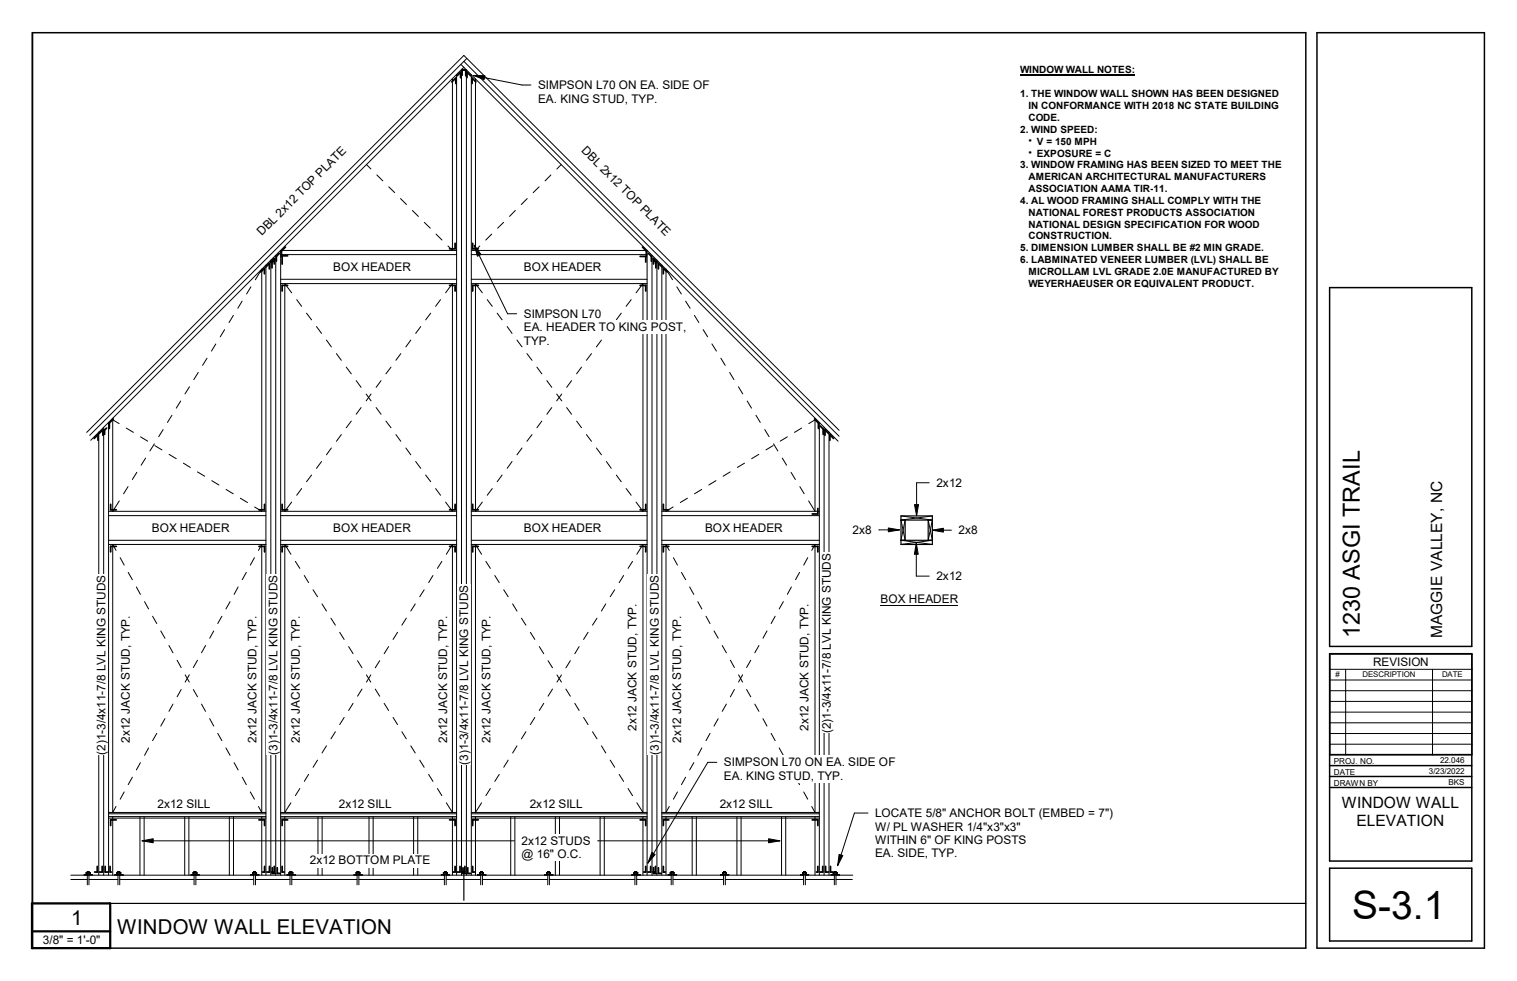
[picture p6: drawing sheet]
<svg xmlns="http://www.w3.org/2000/svg" width="432mm" height="279mm" viewBox="0 0 432 279" stroke-linecap="round" stroke-linejoin="round" font-family="sans-serif">
<g fill="none" stroke="#000" stroke-width=".28">
<path d="M131.2 18.3l107.3 107.3M131.4 19.9v229.4M132 19.1l-106.2 106.3M132 17.5l106.8 106.7M132.8 19.9v229.4M132.9 16.6l-107.4 107.4M128.8 22.4v48.9l-1.3-1.2M130 21.3v228M134.2 21.3v228M135.3 22.4v48.9l1.3-1.2M104.3 46.9l1.3 1.2M107.3 49.8l1.7 1.7"/>
<path d="M110.7 53.2l1.7 1.7M114 56.6l1.7 1.7M117.4 59.9l1.7 1.7M146.7 59.9l-1.7 1.7M150.1 56.6l-1.7 1.7M153.5 53.2l-1.7 1.7M156.8 49.8l-1.6 1.7M159.8 46.9l-1.3 1.2M72.7 79.7l1.8-3v68.9l-2-1.2M75.7 75.5v173.8M77.1 74.1v175.2M78.5 72.7v176.6"/>
<path d="M79.9 79.5h50.1M79.9 72.5h50.1M120.8 63.3l1.7 1.7M124.1 66.7l1.7 1.7M130 71.3h-50.1v178M134.2 71.3h50v178M134.2 79.5h50M134.2 72.5h50M140 66.7l-1.7 1.7M143.3 63.3l-1.7 1.7M185.6 72.7v176.6M187 74.1v175.2"/>
<path d="M188.4 75.5v173.8M191.4 79.7l-1.8-3v68.9l2-1.2M61.4 98l-1.2 2M63.9 93.9l-1.2 2M66.4 89.8l-1.2 2.1M68.9 85.8l-1.2 2M71.4 81.7l-1.2 2M79.9 80.8h50.1M83 83.4l-1.9-2.6v64.8l1.9-2.6M84.5 85.3l1.4 1.9M87.2 89.2l1.5 1.9M90.1 93l1.4 2"/>
<path d="M92.9 96.9l1.4 1.9M116.9 96.9l-1.4 1.9M119.8 93l-1.5 2M122.6 89.2l-1.4 1.9M125.4 85.3l-1.4 1.9M126.8 83.4l2-2.6v64.8l-2-2.6M134.2 80.8h50M137.3 83.4l-2-2.6v64.8l2-2.6M138.7 85.3l1.4 1.9M141.5 89.2l1.4 1.9M144.4 93l1.4 2M147.2 96.9l1.4 1.9"/>
<path d="M171.2 96.9l-1.4 1.9M174 93l-1.4 2M176.8 89.2l-1.4 1.9M179.7 85.3l-1.5 1.9M181.1 83.4l1.9-2.6v64.8l-1.9-2.6M192.7 81.7l1.2 2M195.2 85.8l1.2 2M197.7 89.8l1.2 2.1M200.2 93.9l1.2 2M202.6 98l1.3 2M31.9 119.4l2 1.2M32.1 119.1v26.5l1.9-2.9"/>
<path d="M48.9 118.3l-1.2 2M51.4 114.2l-1.2 2M53.9 110.2l-1.2 2M56.4 106.1l-1.2 2M58.9 102l-1.2 2.1M95.8 100.7l1.4 1.9M98.6 104.6l1.4 1.9M100 119.9l-1.4 1.9M101.4 108.4l1.4 1.9M102.8 116.1l-1.4 1.9M104.2 112.2l1.4 2M105.6 112.2l-1.4 2"/>
<path d="M107.1 116.1l1.4 1.9M108.5 108.4l-1.4 1.9M109.9 119.9l1.4 1.9M111.3 104.6l-1.4 1.9M114.1 100.7l-1.4 1.9M150 100.7l1.4 1.9M152.8 104.6l1.4 1.9M154.2 119.9l-1.4 1.9M155.7 108.4l1.4 1.9M157.1 116.1l-1.4 1.9M158.5 112.2l1.4 2M159.9 112.2l-1.4 2"/>
<path d="M161.3 116.1l1.4 1.9M162.7 108.4l-1.4 1.9M164.1 119.9l1.4 1.9M165.5 104.6l-1.4 1.9M168.4 100.7l-1.5 1.9M205.2 102l1.2 2.1M207.7 106.1l1.2 2M210.2 110.2l1.2 2M212.7 114.2l1.2 2M215.2 118.3l1.2 2M232 119.1v26.5l-1.8-2.9M232.2 119.4l-2 1.2"/>
<path d="M28.1 123.1v126.2M29.5 121.7v127.6M30.9 120.3v129M35.9 121.9l2.1 1.2M36.4 138.6l-1.2 2M38.9 134.5l-1.2 2.1M40 124.4l2 1.2M41.4 130.5l-1.2 2M43.9 126.4l-1.2 2M44.1 126.9l2 1.2M46.4 122.3l-1.2 2.1M48.1 129.4l2.1 1.2"/>
<path d="M52.2 131.9l2 1.2M56.2 134.4l2.1 1.2M60.3 136.9l2 1.2M64.3 139.4l2.1 1.2M85.9 139.1l-1.4 2M88.7 135.3l-1.5 1.9M91.5 131.4l-1.4 2M94.3 127.6l-1.4 1.9M97.2 123.8l-1.4 1.9M112.7 123.8l1.4 1.9M115.5 127.6l1.4 1.9M118.3 131.4l1.5 2"/>
<path d="M121.2 135.3l1.4 1.9M124 139.1l1.4 2M140.1 139.1l-1.4 2M142.9 135.3l-1.4 1.9M145.8 131.4l-1.4 2M148.6 127.6l-1.4 1.9M151.4 123.8l-1.4 1.9M166.9 123.8l1.5 1.9M169.8 127.6l1.4 1.9M172.6 131.4l1.4 2M175.4 135.3l1.4 1.9M178.2 139.1l1.5 2"/>
<path d="M199.7 139.4l-2 1.2M203.8 136.9l-2 1.2M207.9 134.4l-2.1 1.2M211.9 131.9l-2 1.2M216 129.4l-2 1.2M217.7 122.3l1.2 2.1M220 126.9l-2 1.2M220.2 126.4l1.2 2M222.7 130.5l1.2 2M224.1 124.4l-2 1.2M225.2 134.5l1.2 2.1M227.7 138.6l1.2 2"/>
<path d="M228.2 121.9l-2.1 1.2M233.2 120.3v129M234.6 121.7v127.6M236 123.1v126.2M238.8 122.6l-106.8-106.8-107.3 107.3M30.9 145.6h44.8M30.9 155.1h44.8M30.9 153.9h44.8M30.9 146.9h44.8M33 156.8l-.9-1.7v76.3l.9-1.7M34.2 158.8l1.1 2.2M68.4 141.9l2 1.2"/>
<path d="M72.4 158.8l-1.2 2.2M73.6 156.8l.9-1.7v76.3l-.9-1.7M79.9 145.6h50.1M79.9 155.1h50.1M79.9 153.9h50.1M79.9 146.9h50.1M82.8 157.9l-1.7-2.8v76.3l1.7-2.8M84.1 159.9l1.2 2M125.8 159.9l-1.3 2M127 157.9l1.8-2.8v76.3l-1.8-2.8M134.2 145.6h50M134.2 155.1h50"/>
<path d="M134.2 153.9h50M134.2 146.9h50M137.1 157.9l-1.8-2.8v76.3l1.8-2.8M138.3 159.9l1.3 2M180 159.9l-1.2 2M181.3 157.9l1.7-2.8v76.3l-1.7-2.8M188.4 145.6h44.8M188.4 155.1h44.8M188.4 153.9h44.8M188.4 146.9h44.8M190.5 156.8l-.9-1.7v76.3l.9-1.7M191.7 158.8l1.1 2.2"/>
<path d="M195.7 141.9l-2.1 1.2M229.9 158.8l-1.1 2.2M231.1 156.8l.9-1.7v76.3l-.9-1.7M256.5 146.9l8.9 1.2-1.2 5.8M257.6 148.1l-1.1 5.8 8.9 1.2M264.2 148.1l1.2 5.8-8.9 1.2M265.4 146.9l-8.9 1.2 1.1 5.8M36.5 163l1.2 2.1M38.8 167.2l1.2 2.1M41.1 171.4l1.2 2M43.4 175.5l1.2 2.1M45.8 179.7l1.1 2.1"/>
<path d="M60.8 179.7l-1.1 2.1M63.2 175.5l-1.2 2.1M65.5 171.4l-1.2 2M67.8 167.2l-1.2 2.1M70.1 163l-1.1 2.1M86.6 163.9l1.2 2M89.1 168l1.3 2M91.7 172l1.2 2M94.2 176.1l1.3 2M115.7 176.1l-1.3 2M118.2 172l-1.3 2M120.7 168l-1.2 2"/>
<path d="M123.2 163.9l-1.2 2M140.8 163.9l1.3 2M143.4 168l1.3 2M145.9 172l1.3 2M148.4 176.1l1.3 2M169.9 176.1l-1.2 2M172.4 172l-1.2 2M175 168l-1.3 2M177.5 163.9l-1.3 2M194 163l1.2 2.1M196.3 167.2l1.2 2.1M198.6 171.4l1.2 2"/>
<path d="M201 175.5l1.1 2.1M203.2 179.7l1.2 2.1M218.3 179.7l-1.1 2.1M220.6 175.5l-1.1 2.1M223 171.4l-1.2 2M225.3 167.2l-1.2 2.1M227.6 163l-1.2 2.1M48.1 183.9l1.1 2M50.4 188l1.2 2.1M51.6 196.4l-1.2 2.1M52.7 192.2l1.2 2.1M53.9 192.2l-1.2 2.1"/>
<path d="M55 196.4l1.2 2.1M56.2 188l-1.2 2.1M58.5 183.9l-1.1 2M96.7 180.1l1.3 2M99.2 184.1l1.3 2.1M101.8 188.2l1.2 2M103 196.3l-1.2 2M104.3 192.2l1.2 2.1M105.5 192.2l-1.2 2.1M106.8 196.3l1.3 2M108.1 188.2l-1.3 2M110.6 184.1l-1.3 2.1"/>
<path d="M113.2 180.1l-1.3 2M151 180.1l1.2 2M153.5 184.1l1.3 2.1M156 188.2l1.3 2M157.3 196.3l-1.3 2M158.5 192.2l1.3 2.1M159.8 192.2l-1.3 2.1M161.1 196.3l1.2 2M162.3 188.2l-1.2 2M164.8 184.1l-1.2 2.1M167.4 180.1l-1.3 2M205.6 183.9l1.2 2"/>
<path d="M207.9 188l1.1 2.1M209 196.4l-1.1 2.1M210.2 192.2l1.2 2.1M211.4 192.2l-1.2 2.1M212.5 196.4l1.2 2.1M213.7 188l-1.2 2.1M216 183.9l-1.2 2M40 217.2l-1.2 2.1M42.3 213l-1.2 2.1M44.6 208.9l-1.2 2M46.9 204.7l-1.1 2.1M49.2 200.5l-1.1 2.1"/>
<path d="M57.4 200.5l1.1 2.1M59.7 204.7l1.1 2.1M62 208.9l1.2 2M64.3 213l1.2 2.1M66.6 217.2l1.2 2.1M90.4 216.5l-1.3 2M92.9 212.4l-1.2 2.1M95.5 208.4l-1.3 2M98 204.3l-1.3 2.1M100.5 200.3l-1.3 2.1M109.3 200.3l1.3 2.1M111.9 204.3l1.3 2.1"/>
<path d="M114.4 208.4l1.3 2M116.9 212.4l1.3 2.1M119.5 216.5l1.2 2M144.7 216.5l-1.3 2M147.2 212.4l-1.3 2.1M149.7 208.4l-1.3 2M152.2 204.3l-1.2 2.1M154.8 200.3l-1.3 2.1M163.6 200.3l1.2 2.1M166.1 204.3l1.3 2.1M168.7 208.4l1.2 2M171.2 212.4l1.2 2.1"/>
<path d="M173.7 216.5l1.3 2M197.5 217.2l-1.2 2.1M199.8 213l-1.2 2.1M202.1 208.9l-1.1 2M204.4 204.7l-1.2 2.1M206.8 200.5l-1.2 2.1M214.8 200.5l1.2 2.1M217.2 204.7l1.1 2.1M219.5 208.9l1.1 2M221.8 213l1.2 2.1M224.1 217.2l1.2 2.1M30.9 231.4h44.8"/>
<path d="M30.9 232.6h44.8M30.9 233h44.8M30.9 231.8h44.8M32.1 232.6v16.7M35.3 225.6l-1.1 2M37.7 221.4l-1.2 2.1M39.8 232.6v16.7M40.4 239.5l3.2-.6v1.1zM40.4 239.5h106M41 232.6v16.7M52.6 232.6v16.7M53.8 232.6v16.7"/>
<path d="M65.3 232.6v16.7M66.5 232.6v16.7M69 221.4l1.1 2.1M71.2 225.6l1.2 2M74.5 232.6v16.7M79.9 231.4h50.1M79.9 232.6h50.1M79.9 233h50.1M79.9 231.8h50.1M81.1 232.6v16.7M85.3 224.6l-1.2 2M87.8 220.6l-1.2 1.9"/>
<path d="M90.5 232.6v16.7M91.7 232.6v16.7M105 232.6v16.7M106.2 232.6v16.7M117.7 232.6v16.7M118.9 232.6v16.7M122 220.6l1.2 1.9M124.5 224.6l1.3 2M128.8 232.6v16.7M134.2 231.4h50M134.2 232.6h50M134.2 233h50"/>
<path d="M134.2 231.8h50M135.3 232.6v16.7M139.6 224.6l-1.3 2M142.1 220.6l-1.3 1.9M145.4 232.6v16.7M146.6 232.6v16.7M158.1 232.6v16.7M159.3 232.6v16.7M170.2 239.5h51.8M170.8 232.6v16.7M172 232.6v16.7M176.2 220.6l1.3 1.9"/>
<path d="M178.8 224.6l1.2 2M183 232.6v16.7M188.4 231.4h44.8M188.4 232.6h44.8M188.4 233h44.8M188.4 231.8h44.8M189.6 232.6v16.7M192.8 225.6l-1.1 2M195.2 221.4l-1.2 2.1M197 232.6v16.7M198.2 232.6v16.7M209.8 232.6v16.7"/>
<path d="M210.9 232.6v16.7M218.8 238.9l3.2 .6-3.2 .5zM222.5 232.6v16.7M223.6 232.6v16.7M226.4 221.4l1.2 2.1M228.8 225.6l1.1 2M232 232.6v16.7M20.2 249.3h222.5M20.2 250.5h4.6M24 249.3v-.2h2.3v.2M24.5 248.6h1.2M24.5 248.9h1.2"/>
<path d="M24.5 248.6v.3M24.5 248.6h.3M24.5 248.9h.3M24.6 248.5h.1M24.6 249h.1M24.8 248.6v.3M24.8 248.9h.6M24.8 248.6h.6M24.8 248.2l.5 .1M24.8 248.3l.4 .1M24.8 248.5h.6M24.8 249v.1"/>
<path d="M24.8 249.3v2.7M24.8 248.2l.1 .1M24.8 248.4h.4M24.8 248.4h.1M24.8 248.4h.5M24.9 248.3h-.1M24.9 248.4l-.1 .1M24.9 248.4l.5 .1M24.9 248.3h.3M25.1 249.1l-.1 .2M25.2 248.4h.1M25.3 250.5h8.3"/>
<path d="M25.3 249v.1M25.3 249.3v2.7M25.3 248.3h-.1M25.3 248.4l-.1 .1M25.4 248.6v.3M25.4 248.6h.3M25.4 248.9h.3M25.6 249h-.1M25.6 249h.1M25.6 248.5h.1M25.7 248.6v.3M32.7 249.3v-.2h2.4v.2"/>
<path d="M33.3 248.9h.1M33.3 248.5h.1M33.3 248.9l1 .1M33.3 248.5v.4M33.3 248.9l.1 .1M33.4 248.5h.1M33.4 248.5h.9M33.4 248.5h-.1M33.4 249h.1M33.4 248.5l.2 .1M33.6 248.2l.5 .1M33.6 248.3h.5"/>
<path d="M33.6 248.5h.5M33.6 248.6v.3M33.6 249v.1M33.6 249.3v2.7M33.6 248.2l.1 .1M33.6 248.4h.1M33.6 248.9h.5M33.6 248.9l-.2 .1M33.6 248.6h.5M33.6 248.4h.5M33.7 248.3h-.1M33.7 248.3l-.1 .1"/>
<path d="M33.7 248.4l-.1 .1M33.7 248.4l.4 .1M33.7 248.3l.3 .1M34 249.1l-.2 .2M34 248.4h.1M34.1 250.5h21.1M34.1 249v.1M34.1 249.3v2.7M34.1 248.4l-.1 .1M34.1 248.3l-.1 .1M34.1 248.6v.3M34.1 248.9h.3"/>
<path d="M34.2 248.5h.1M34.2 248.5l.2 .1M34.2 248.5l-.1 .1M34.3 249h.1M34.3 248.5h.1M34.4 248.9h.1M34.4 248.9l-.1 .1M34.4 248.5v.4M35.1 249.2l-.1 .1M54.4 249.3v-.2h2.3v.2M54.9 248.9h.1M54.9 248.5v.4"/>
<path d="M54.9 248.9l.1 .1M54.9 248.9h.3M54.9 248.6h.3M55 249h.1M55.2 248.6v.3M55.2 248.9h.6M55.2 248.6h.6M55.2 248.2l.6 .1M55.2 248.3l.5 .1M55.2 249v.1M55.2 249.3v2.7M55.2 248.2l.1 .1"/>
<path d="M55.2 248.4h.1M55.2 248.4h.6M55.3 248.4l.5 .1M55.3 248.3l-.1 .1M55.3 248.5h-.1M55.3 248.5h.5M55.3 248.4h.5M55.3 248.3l.4 .1M55.3 248.3h.4M55.4 249.1l-.2 .2M55.7 248.4h.1M55.8 250.5h16.4"/>
<path d="M55.8 248.6v.3M55.8 249v.1M55.8 249.3v2.7M55.8 248.3h-.1M55.8 248.9l.1 .1M55.9 249h.1M55.9 248.5h.1M55.9 248.5l-.1 .1M56 248.5h-1.1M56 248.5v.4M56 249h.1M56 248.5h.1"/>
<path d="M56 248.9l-1 .1M56 248.9l-.1 .1M71.3 249.3v-.2h2.4v.2M71.9 248.9h.1M71.9 248.5h.1M71.9 248.9l1.1 .1M71.9 248.5v.4M71.9 248.9h.3M71.9 248.6h.3M72 248.5h.1M72 248.5h1v.4M72 249h.1"/>
<path d="M72.2 248.2l.5 .1M72.2 248.3h.5M72.2 248.6v.3M72.2 249v.1M72.2 249.3v2.7M72.2 248.2l.1 .1M72.2 248.4h.1M72.2 248.9h.6M72.2 248.6h.6M72.2 248.4h.5M72.3 248.4l.4 .1M72.3 248.3l-.1 .1"/>
<path d="M72.3 248.5h-.1M72.3 248.5h.4M72.3 248.4h.4M72.3 248.3l.3 .1M72.6 248.4h.1M72.7 250.5h9.8M72.7 249v.1M72.7 249.3v2.7M72.7 248.3l-.1 .1M72.8 248.6v.3M72.8 248.9h.2M73 249h.1"/>
<path d="M73 248.5h.1M73 248.5l-.2 .1M73 248.9h.1M73 248.9l-.1 .1M81.7 249.3v-.2h2.4v.2M82.3 248.6l1-.1 .1 .4M82.3 248.6v.4h1M82.3 248.9h.1M82.3 248.9l.1 .1M82.3 248.5h.1M82.4 248.5h.1M82.4 249h.1"/>
<path d="M82.4 249h-.1M82.4 248.5l.1 .1M82.4 248.5l-.1 .1M82.5 248.2l.6 .1M82.5 248.3h.6M82.5 248.5h.6M82.5 248.6v.3M82.5 249v.1M82.5 249.3v2.7M82.5 248.2l.1 .1M82.5 248.4h.1M82.5 248.9h.6"/>
<path d="M82.5 248.9l-.1 .1M82.5 248.6h.6M82.5 248.4h.6M82.6 248.3h-.1M82.6 248.3l-.1 .1M82.6 248.4l-.1 .1M82.6 248.5h.5M82.6 248.4h.5M82.6 248.3l.4 .1M83 248.4h.1M83.1 250.5h18.5M83.1 249v.1"/>
<path d="M83.1 249.3v2.7M83.1 248.3l-.1 .1M83.1 248.9h.3M83.1 248.6v.3M83.3 249h.1M83.3 248.5h.1M83.3 248.5l-.2 .1M83.4 248.9h.1M100.8 249.3v-.2h2.3v.2M101.3 248.9h.1M101.3 248.5v.4M101.3 248.9l.1 .1"/>
<path d="M101.3 248.9h.3M101.3 248.6h.3M101.4 249h.1M101.6 248.6v.3M101.6 248.9h.6M101.6 248.6h.6M101.6 248.2l.6 .1M101.6 248.3l.5 .1M101.6 249v.1M101.6 249.3v2.7M101.6 248.2l.1 .1M101.6 248.4h.1"/>
<path d="M101.6 248.4h.6M101.7 248.4l.5 .1M101.7 248.3l-.1 .1M101.7 248.5h-.1M101.7 248.4l.4 .1M101.7 248.3l.4 .1M102.1 248.4h.1M102.2 250.5h24.3M102.2 249v.1M102.2 249.3v2.7M102.2 248.3h-.1M102.2 248.4l-.5 .1"/>
<path d="M102.2 248.6v.3M102.2 248.9l.1 .1M102.3 248.5h.1M102.3 248.5l-.1 .1M102.4 248.5h.1M102.4 248.5h-1.1M102.4 249h.1M102.4 248.5v.1M102.4 248.9h.1M102.4 248.9l-1 .1M102.4 248.5v.4M102.4 248.9l-.1 .1"/>
<path d="M125.6 249.3v-.2h2.4v.2M125.9 249.1l-.2 .2M126.2 248.9h.1M126.2 248.5l1.1 .1M126.2 248.5v.4M126.2 248.9h.2M126.2 248.6h.2M126.2 249h.1M126.2 249h1M126.4 248.6v.3M126.4 248.9h.6M126.4 248.6h.6"/>
<path d="M126.5 248.2l.5 .1M126.5 248.3l.4 .1M126.5 248.5h.5M126.5 249v.1M126.5 249.3v2.7M126.5 248.2l.1 .1M126.5 248.4h.1M126.5 248.4h.5M126.6 248.3h-.1M126.6 248.3l-.1 .1M126.6 248.4l-.1 .1M126.6 248.4l.4 .1"/>
<path d="M126.6 248.3l.3 .1M126.9 248.4h.1M127 250.5h9.8M127 248.6v.3M127 249v.1M127 249.3v2.7M127 248.4l-.1 .1M127 248.3h-.1M127 248.9l.2 .1M127.2 249h.1M127.2 248.5h.1M127.2 248.5l.1 .1"/>
<path d="M127.2 248.5l-.2 .1M127.3 248.5h.1M127.3 248.9l-.1 .1M127.3 248.6v.3M135.9 249.1h.1M135.9 249.1h2.4v.2M135.9 249.1v.2M136.5 248.9h.1M136.5 248.5h.1M136.5 248.9h.3M136.5 248.6h.3M136.6 249h.1"/>
<path d="M136.6 249h.9M136.8 248.6v.3M136.8 248.9h.5M136.8 248.6h.5M136.8 249v.1M136.8 249.3v2.7M136.8 248.2l.5 .1M136.8 248.2l.1 .1M136.8 248.3l.4 .1M136.8 248.4h.4M136.8 248.4h.1M136.8 248.4h.5"/>
<path d="M136.9 248.3h-.1M136.9 248.4l.4 .1M136.9 248.5h-.1M136.9 248.4l.3 .1M136.9 248.3h.3M137.2 248.4h.1M137.3 250.5h18.6M137.3 248.6v.3M137.3 249v.1M137.3 249.3v2.7M137.3 248.3h-.1M137.3 248.4l-.4 .1"/>
<path d="M137.3 248.9l.2 .1M137.5 249h.1M137.5 248.5h.1M137.5 248.5l.1 .1M137.5 248.5l-.2 .1M137.6 248.5h.1M137.6 248.6l-1-.1-.1 .4M137.6 248.9l-.1 .1M137.6 248.6v.3M155 249.3v-.2h2.4v.2M155.6 248.6h1.1M155.6 248.9l.1 .1"/>
<path d="M155.6 248.6v.3M155.6 248.6h.3M155.6 248.9h.3M155.6 248.5h.1M155.9 248.6v.3M155.9 248.9h.5M155.9 248.6h.5M155.9 248.2l.5 .1M155.9 248.3l.4 .1M155.9 249v.1M155.9 248.2l.1 .1M155.9 248.4h.1"/>
<path d="M155.9 248.4h.5M156 248.4l.4 .1M156 248.3l-.1 .1M156 248.5h-.1M156 248.4h.4M156 248.3l.3 .1M156 248.3h.3M156.1 249.1l-.2 .2v2.7M156.3 248.4h.1M156.4 250.5h24.3M156.4 249v.1M156.4 249.3v2.7"/>
<path d="M156.4 248.3h-.1M156.4 248.6v.3M156.4 248.6h.3M156.4 248.9h.3M156.6 249h.1M156.7 248.5h.1M156.7 248.9h.1M156.7 248.6v.4h-1M179.8 249.3v-.2h2.4v.2M180 249.1l-.1 .2M180.4 248.9l1.1 .1M180.4 248.9l.2 .1"/>
<path d="M180.5 248.5h.1M180.5 248.5h1M180.5 248.5l-.1 .4M180.5 249h.1M180.6 248.5h.1M180.6 249h.1M180.6 248.5l.1 .1M180.7 248.2l.5 .1M180.7 248.3l.4 .1M180.7 248.6v.3M180.7 249v.1M180.7 249.3v2.7"/>
<path d="M180.7 248.2l.1 .1M180.7 248.4h.4M180.7 248.4h.1M180.7 248.9h.6M180.7 248.9l-.1 .1M180.7 248.6h.6M180.7 248.4h.5M180.8 248.4l.4 .1M180.8 248.3h-.1M180.8 248.5h-.1M180.8 248.4h.4M180.8 248.3h.3"/>
<path d="M181.1 248.4h.1M181.2 250.5h9.9M181.2 249v.1M181.2 249.3v2.7M181.2 248.3h-.1M181.3 249.1l-.2 .2M181.3 248.6v.3M181.3 248.9h.2M181.4 248.5h.1M181.4 248.5l.1 .1M181.4 248.5l-.1 .1M181.5 249h.1"/>
<path d="M181.5 248.5h.1M181.5 248.9h.1M181.5 248.9l-.1 .1M181.5 248.5v.4M190.2 249.3v-.2h2.4v.2M190.8 248.6v.4h1M190.8 248.9h.1M190.8 248.9l.1 .1M190.8 248.5h.1M190.8 248.5h1l.1 .4M190.8 248.5v.1M190.8 249h.1"/>
<path d="M190.9 248.5h.1M190.9 249h.1M190.9 248.5l.2 .1M191.1 248.2l.5 .1M191.1 248.3l.4 .1M191.1 248.6v.3M191.1 249v.1M191.1 249.3v2.7M191.1 248.2v.1M191.1 248.4h.1M191.1 248.9h.5M191.1 248.9l-.2 .1"/>
<path d="M191.1 248.6h.5M191.1 248.4h.5M191.1 248.4l.5 .1M191.1 248.3v.1M191.1 248.5h.1M191.1 248.3h.4M191.3 249.1l-.2 .2M191.5 248.4h.1M191.6 250.5h14.4M191.6 249v.1M191.6 249.3v2.7M191.6 248.3h-.1"/>
<path d="M191.6 248.6v.3M191.6 248.9h.3M191.8 249h.1M191.8 248.5h.1M191.8 248.5l-.2 .1M191.9 248.9h.1M191.9 248.9l-.1 .1M205.2 249.1l-.1 .2v-.2h2.3v.2M205.7 248.9h.1M205.7 248.5v.4M205.7 248.9v.1M205.7 248.9h.2"/>
<path d="M205.7 248.6h.2M205.7 248.5h.1M205.7 248.5h1M205.7 249h.1M205.9 248.6v.3M205.9 248.9h.6M205.9 248.6h.6M206 248.2l.5 .1M206 248.3l.4 .1M206 249v.1M206 249.3v2.7M206 248.2v.1"/>
<path d="M206 248.4h.1M206 248.4h.5M206 248.4l.5 .1M206 248.3v.1M206 248.5h.1M206 248.4l.4 .1M206 248.3h.4M206.4 248.4h.1M206.5 249.1l-.3 .2M206.5 250.5h22.2M206.5 249v.1M206.5 249.3v2.7"/>
<path d="M206.5 248.3h-.1M206.5 248.4l-.5 .1M206.5 248.6v.3M206.5 248.9l.1 .1M206.6 248.5h.2M206.6 248.5l-.1 .1M206.7 248.5h.1M206.7 249h.1M206.7 248.5l.1 .1M206.8 248.9h.1M206.8 248.9l-1.1 .1M206.8 248.5v.4"/>
<path d="M206.8 248.9l-.2 .1M227.8 249.3v-.2h2.4v.2M228.4 248.9h.1M228.4 248.5v.4M228.4 248.9l.1 .1M228.4 248.9h.3M228.4 248.6h.3M228.5 249h.1M228.7 248.6v.3M228.7 248.9h.5M228.7 248.6h.5M228.7 248.2l.5 .1"/>
<path d="M228.7 248.3h.5M228.7 248.5h.5M228.7 249v.1M228.7 249.3v2.7M228.7 248.2l.1 .1M228.7 248.4h.1M228.7 248.4h.5M228.8 248.3h-.1M228.8 248.3l-.1 .1M228.8 248.4l-.1 .1M228.8 248.4l.4 .1M228.8 248.3l.4 .1"/>
<path d="M229.2 248.4h.1M229.2 250.5h8.3M229.2 248.6v.3M229.2 249v.1M229.2 249.3v2.7M229.2 248.4l-.4 .1M229.2 248.3v.1M229.2 248.9l.2 .1M229.4 248.5h.1M229.4 248.5l-.2 .1M229.4 248.5h-1M229.4 249h.1"/>
<path d="M229.4 248.5l.1 .1M229.5 248.9h.1M229.5 248.9l-1 .1M229.5 248.5v.4M229.5 248.9l-.1 .1M236.6 249.3v-.2h2.4v.2M236.7 249.1l-.1 .1M237.2 248.6h1.1M237.2 248.6v.4h1M237.2 248.9h.1M237.2 248.6h.2M237.2 248.9h.2"/>
<path d="M237.2 248.5h.1M237.2 249h.1M237.4 248.6v.3M237.4 248.9h.6M237.4 248.6h.6M237.5 248.2l.5 .1M237.5 248.3l.4 .1M237.5 249v.1M237.5 249.3v2.7M237.5 248.2l.1 .1M237.5 248.4h.1M237.5 248.4h.5"/>
<path d="M237.6 248.4l.4 .1M237.6 248.3l-.1 .1M237.6 248.5h-.1M237.6 248.4h.4M237.6 248.3l.3 .1M237.6 248.3h.3M237.9 248.4h.1M238 250.5h4.6M238 249v.1M238 249.3v2.7M238 248.3h-.1M238 248.6h.3"/>
<path d="M238 248.6v.3M238 248.9h.3M238.3 248.5h.1M238.3 248.9l-.1 .1M238.3 248.6v.3"/>
</g>
<path d="M256.5 146.9h8.9v8.2h-8.9zM256.5 148.1h8.9M256.5 153.9h8.9M257.6 148.1v5.8M264.2 148.1v5.8M9.2 257.3h362.5M132 247.7v8.7" fill="none" stroke="#000" stroke-width=".34"/>
<g fill="none" stroke="#000" stroke-width=".51">
<path d="M131.8 20h.8v1.6M132.4 19.9h-.9v1.5M128.6 23.3l1.2-1.1v1.6M130.1 21.6l1-1v1.5M134 21.6l-1.1-1.1v1.6M135.5 23.3l-1.1-1.1v1.6M74.2 77.5l1.1-1.1v1.6M75.6 76.1l1.1-1.1v1.6M77 74.7l1.1-1.1v1.6M78 74.1l-.6 .6v1.6M79.5 72.2l-.8 .8v1.4M81.2 70.4l-1.1 1.1v1.6"/>
<path d="M81.9 72.9h-1.6v2.3M129.5 69.3v1.6h-1.5M134.5 69.3v1.6h1.6M182.2 73h1.6v1.6M182.9 70.4l1.1 1.1v1.6M184.6 72.2l.8 .8v1.4M186.1 74.1l.6 .6v1.6M187.1 74.7l-1.1-1.1v1.6M188.5 76.1l-1.1-1.1v1.6M189.9 77.5l-1.1-1.1v1.6M81.9 81.3h-1.6v1.6M128 81.3h1.5v1.6"/>
<path d="M136.1 81.3h-1.6v1.6M182.2 81.3h1.6v1.6M32.3 119.3l-1.2 1.2v1.5M231.9 119.3l1.1 1.2v1.5M26.8 124.9l1.1-1.1v1.6M28.2 123.5l1.1-1.1v1.6M30.4 121.9l-.6 .6v1.2M233.5 121.3l.8 .9v1.5M235.9 123.5l-1.1-1.1v1.6M237.3 124.9l-1.1-1.1v1.6M31.5 143.6v1.6h1.6M33.1 155.6h-1.6v1.6"/>
<path d="M73.7 155.6h1.6v1.6M75.3 143.6v1.6h-1.6M80.3 143.6v1.6h1.6M81.9 155.6h-1.6v1.6M128 155.6h1.5v1.6M129.5 143.6v1.6h-1.5M134.5 143.6v1.6h1.6M136.1 155.6h-1.6v1.6M182.2 155.6h1.6v1.6M183.8 143.6v1.6h-1.6M188.8 143.6v1.6h1.6M190.4 155.6h-1.6v1.6"/>
<path d="M231.2 155.6h1.6v1.6M232.8 144.8v1.6h-1.6M33.1 233.5h-1.6v1.6M73.7 233.5h1.6v1.6M81.9 233.5h-1.6v1.6M128 233.5h1.5v1.6M136.1 233.5h-1.6v1.6M182.2 233.5h1.6v1.6M190.4 233.5h-1.6v1.6M231.2 233.5h1.6v1.6M27.7 246.8v1.6h-.8M29.1 246.8v1.6h-.8"/>
<path d="M29.9 246.8v1.6h.8M31.3 246.8v1.6h.4M75.3 246.8v1.6h-.6M76.7 246.8v1.6h-.8M77.5 247.1v1.7h.8M78.1 246.8v1.6h-.8M78.9 247.1v1.7h.8M80.3 246.8v1.6h.6M129.5 246.8v1.6h-.6M130.9 246.8v1.6h-.8M131.8 247.1v1.7h.7M132.3 246.8v1.6h-.8"/>
<path d="M133.1 247.1v1.7h.8M134.5 246.8v1.6h.6M183.8 246.8v1.6h-.6M185.2 246.8v1.6h-.8M186 247.1v1.7h.8M186.6 246.8v1.6h-.8M187.4 247.1v1.7h.8M188.8 246.8v1.6h.6M232.8 246.8v1.6h-.4M234.2 246.8v1.6h-.8M235 246.8v1.6h.8M236.4 246.8v1.6h.8"/>
</g>
<path d="M40.4 239.5l3.2-.6v1.1zM218.8 238.9l3.2 .6-3.2 .5z" fill="#000"/>
<g fill="#fff">
<path d="M148.5 237.5h19.6v3.9h-19.6z"/>
<path d="M148.5 241.4h17.1v3.8h-17.1z"/>
<path d="M88.2 243.2h34.3v3.8h-34.3z"/>
<path d="M44.8 227.1h15.1v3.8h-15.1z"/>
<path d="M96.4 227.1h15.1v3.8h-15.1z"/>
<path d="M150.8 227.1h15v3.8h-15z"/>
<path d="M204.9 227.1h15v3.8h-15z"/>
<path d="M43.2 148.5h22.2v3.8h-22.2z"/>
<path d="M82.2 175.2h3.9v36.3h-3.9z"/>
<path d="M130.1 211.9h3.9v5.9h-3.9z"/>
<path d="M130.1 210.7h3.9v1.2h-3.9z"/>
<path d="M130.1 200.7h3.9v10h-3.9z"/>
<path d="M130.1 199.6h3.9v1.1h-3.9z"/>
<path d="M130.1 166.5h3.9v33.1h-3.9z"/>
<path d="M75.9 209h3.8v6h-3.8z"/>
<path d="M75.9 207.9h3.8v1.1h-3.8z"/>
<path d="M75.9 197.8h3.8v10.1h-3.8z"/>
<path d="M75.9 196.7h3.8v1.1h-3.8z"/>
<path d="M75.9 163.6h3.8v33.1h-3.8z"/>
<path d="M184.4 209h3.8v6h-3.8z"/>
<path d="M184.4 207.9h3.8v1.1h-3.8z"/>
<path d="M184.4 197.8h3.8v10.1h-3.8z"/>
<path d="M184.4 196.7h3.8v1.1h-3.8z"/>
<path d="M184.4 163.6h3.8v33.1h-3.8z"/>
<path d="M178.1 171.9h3.8v36.3h-3.8z"/>
<path d="M26.9 209h3.8v6h-3.8z"/>
<path d="M26.9 207.9h3.8v1.1h-3.8z"/>
<path d="M26.9 197.8h3.8v10.1h-3.8z"/>
<path d="M26.9 196.7h3.8v1.1h-3.8z"/>
<path d="M26.9 163.6h3.8v33.1h-3.8z"/>
<path d="M33.8 175.2h3.9v36.3h-3.9z"/>
<path d="M69.9 175.2h3.8v36.3h-3.8z"/>
<path d="M124.1 175.2h3.9v36.3h-3.9z"/>
<path d="M136.4 175.2h3.9v36.3h-3.9z"/>
<path d="M190.7 175.2h3.9v36.3h-3.9z"/>
<path d="M227 171.9h3.9v36.3h-3.9z"/>
<path d="M233.3 202.9h3.9v5.9h-3.9z"/>
<path d="M233.3 201.8h3.9v1.1h-3.9z"/>
<path d="M233.3 191.7h3.9v10.1h-3.9z"/>
<path d="M233.3 190.5h3.9v1.2h-3.9z"/>
<path d="M233.3 157.5h3.9v33h-3.9z"/>
<path d="M96.5 40.9l2.8 2.7-24.2 24.2-2.8-2.7z"/>
<path d="M164.8 43.6l2.7-2.7 24.2 24.2-2.7 2.7z"/>
<path d="M94.9 148.5h22.1v3.8h-22.1z"/>
<path d="M149.1 148.5h22.1v3.8h-22.1z"/>
<path d="M200.7 148.5h22.1v3.8h-22.1z"/>
<path d="M94.9 74.1h22.1v3.9h-22.1z"/>
<path d="M149.1 74.1h22.1v3.9h-22.1z"/>
</g>
<path d="M135 69.8l1.9 2.7-1 .5z" fill="#000"/>
<path d="M135 69.8l1.9 2.7-1 .5zM135 69.8l9.5 19.6h2.6" fill="none" stroke="#000" stroke-width=".28"/>
<g fill="#fff">
<path d="M149.1 87.4h22.1v3.9h-22.1z"/>
<path d="M149.1 91.3h46.3v3.8h-46.3z"/>
<path d="M149.1 95.1h7.4v3.8h-7.4z"/>
</g>
<path d="M134.8 21.5h3.2l-.2 1.1z" fill="#000"/>
<path d="M134.8 21.5h3.2l-.2 1.1zM134.8 21.5l13.8 2.7h2.5" fill="none" stroke="#000" stroke-width=".28"/>
<g fill="#fff">
<path d="M153.2 22.3h48.8v3.9h-48.8z"/>
<path d="M153.2 26.2h34v3.8h-34z"/>
<path d="M250.7 168.8h22.1v3.9h-22.1z"/>
</g>
<path d="M264.5 137.5h-3.6v9.4M260.3 143.7h1.2l-.6 3.2zM250.7 172.4h22.1" fill="none" stroke="#000" stroke-width=".28"/>
<path d="M260.3 143.7h1.2l-.6 3.2z" fill="#000"/>
<path d="M266.5 135.6h7.4v3.8h-7.4z" fill="#fff"/>
<path d="M260.8 154.7l.6 3.2h-1.1z" fill="#000"/>
<path d="M260.8 154.7l.6 3.2h-1.1zM260.8 154.7v9.4h3.7" fill="none" stroke="#000" stroke-width=".28"/>
<path d="M266.5 162.2h7.4v3.8h-7.4z" fill="#fff"/>
<path d="M250.2 150.9h5.8M252.9 150.4l3.1 .5-3.1 .6z" fill="none" stroke="#000" stroke-width=".28"/>
<path d="M252.9 150.4l3.1 .5-3.1 .6z" fill="#000"/>
<path d="M242.7 149h5.4v3.9h-5.4z" fill="#fff"/>
<path d="M265.3 151l3.2-.5v1.1z" fill="#000"/>
<path d="M265.3 151l3.2-.5v1.1zM265.3 151h5.5" fill="none" stroke="#000" stroke-width=".28"/>
<path d="M272.8 149.1h5.5v3.9h-5.5z" fill="#fff"/>
<path d="M185.5 242.8l1 .6-2.1 2.4z" fill="#000"/>
<path d="M204 217.1h-2.5l-17.1 28.7M185.5 242.8l1 .6-2.1 2.4z" fill="none" stroke="#000" stroke-width=".28"/>
<g fill="#fff">
<path d="M206.1 215.2h48.8v3.8h-48.8z"/>
<path d="M206.1 219h34v3.9h-34z"/>
</g>
<path d="M238.8 243.3l1.1 .4-1.5 2.8z" fill="#000"/>
<path d="M247.1 231.6h-3.9l-4.8 14.9M238.8 243.3l1.1 .4-1.5 2.8z" fill="none" stroke="#000" stroke-width=".28"/>
<g fill="#fff">
<path d="M249.1 229.7h67.7v3.8h-67.7z"/>
<path d="M249.1 233.5h41.4v3.9h-41.4z"/>
<path d="M249.1 237.4h43.1v3.8h-43.1z"/>
<path d="M249.1 241.2h23.4v3.8h-23.4z"/>
<path d="M290.4 18.3h32.7v3.4h-32.7z"/>
</g>
<path d="M290.4 21.4h32.7" fill="none" stroke="#000" stroke-width=".34"/>
<g fill="#fff">
<path d="M290.4 25.1h3.1v3.3h-3.1z"/>
<path d="M293.5 25.1h71.4v3.3h-71.4z"/>
<path d="M292.7 28.4h72.1v3.4h-72.1z"/>
<path d="M292.7 31.8h9.1v3.4h-9.1z"/>
<path d="M290.4 35.2h3.1v3.4h-3.1z"/>
<path d="M293.5 35.2h19v3.4h-19z"/>
<path d="M292.7 38.6h1.9v3.4h-1.9z"/>
<path d="M295.1 38.6h17.2v3.4h-17.2z"/>
<path d="M292.7 42h1.9v3.3h-1.9z"/>
<path d="M295.1 42h21.2v3.3h-21.2z"/>
<path d="M290.4 45.3h3.1v3.4h-3.1z"/>
<path d="M293.5 45.3h72.2v3.4h-72.2z"/>
<path d="M292.7 48.7h68.5v3.4h-68.5z"/>
<path d="M292.7 52.1h34.7v3.4h-34.7z"/>
<path d="M327.4 52.1h.9v3.4h-.9z"/>
<path d="M328.3 52.1h4v3.4h-4z"/>
<path d="M290.4 55.5h3.1v3.3h-3.1z"/>
<path d="M293.5 55.5h66.3v3.3h-66.3z"/>
<path d="M292.7 58.8h65.4v3.4h-65.4z"/>
<path d="M292.7 62.2h66.7v3.4h-66.7z"/>
<path d="M292.7 65.6h23.8v3.4h-23.8z"/>
<path d="M290.4 69h3.1v3.3h-3.1z"/>
<path d="M293.5 69h66.3v3.3h-66.3z"/>
<path d="M290.4 72.3h3.1v3.4h-3.1z"/>
<path d="M293.5 72.3h68.4v3.4h-68.4z"/>
<path d="M292.7 75.7h72v3.4h-72z"/>
<path d="M292.7 79.1h64.3v3.4h-64.3z"/>
</g>
<path d="M9.2 9.3h362.5v260.7h-362.5zM374.9 9.3h47.6v260.7h-47.6zM378.5 81.9h40.4v102.2h-40.4zM378.5 186.2h40.4v59h-40.4zM378.5 218.1h40.4M378.5 214.9h40.4M378.5 224.3h40.4M378.5 221.1h40.4M378.5 247.3h40.4v20.7h-40.4z" fill="none" stroke="#000" stroke-width=".42"/>
<g fill="#fff">
<path d="M384.9 251.5h7.4v12.5h-7.4z"/>
<path d="M392.3 251.5h3.7v12.5h-3.7z"/>
<path d="M396 251.5h15.4v12.5h-15.4z"/>
</g>
<path d="M9.1 257.3h22.3v12.7h-22.3zM9.1 265.3h22.3" fill="none" stroke="#000" stroke-width=".63"/>
<path d="M378.6 186.3h40.4v28.7h-40.4zM378.6 199.8h40.4M378.6 196.7h40.4M378.6 193.7h40.4M378.6 190.6h40.4M383 190.6v24.4M407.8 190.6v24.4M378.6 212h40.4M378.6 208.9h40.4M378.6 205.9h40.4M378.6 202.8h40.4" fill="none" stroke="#000" stroke-width=".28"/>
<text font-size="11.1" x="384.9" y="261.6">S-3.1</text>
<text font-size="6.7" x="387.1" y="181.7" transform="rotate(-90 387.1 181.7)">1230 ASGI TRAIL</text>
<g font-size="5.8">
<text x="20.2" y="263.5">1</text>
<text x="33.3" y="266">WINDOW WALL ELEVATION</text>
</g>
<g font-size="4.4">
<text x="410.5" y="181.7" transform="rotate(-90 410.5 181.7)">MAGGIE VALLEY, NC</text>
<text x="381.9" y="230.3">WINDOW WALL</text>
<text x="386.1" y="235.2">ELEVATION</text>
</g>
<g font-size="3.4">
<text x="153.2" y="25.4">SIMPSON L70 ON EA. SIDE OF</text>
<text x="153.2" y="29.2">EA. KING STUD, TYP.</text>
<text x="165.3" y="43.1" transform="rotate(45 165.3 43.1)">DBL 2x12 TOP PLATE</text>
<text x="74.5" y="67.3" transform="rotate(-45 74.5 67.3)">DBL 2x12 TOP PLATE</text>
<text x="94.9" y="77.2">BOX HEADER</text>
<text x="149.1" y="77.2">BOX HEADER</text>
<text x="149.1" y="90.5">SIMPSON L70</text>
<text x="149.1" y="94.3">EA. HEADER TO KING POST,</text>
<text x="149.1" y="98.1">TYP.</text>
<text x="266.5" y="138.6">2x12</text>
<text x="43.2" y="151.5">BOX HEADER</text>
<text x="94.9" y="151.5">BOX HEADER</text>
<text x="149.1" y="151.5">BOX HEADER</text>
<text x="200.7" y="151.5">BOX HEADER</text>
<text x="242.7" y="152.1">2x8</text>
<text x="272.8" y="152.1">2x8</text>
<text x="266.5" y="165.2">2x12</text>
<text x="250.7" y="171.9">BOX HEADER</text>
<text x="236.5" y="191.7" transform="rotate(-90 236.5 191.7)">-7/8 LVL KING STUDS</text>
<text x="30" y="196.7" transform="rotate(-90 30 196.7)">7/8 LVL KING STUDS</text>
<text x="79" y="196.7" transform="rotate(-90 79 196.7)">7/8 LVL KING STUDS</text>
<text x="187.5" y="196.7" transform="rotate(-90 187.5 196.7)">7/8 LVL KING STUDS</text>
<text x="133.3" y="199.6" transform="rotate(-90 133.3 199.6)">7/8 LVL KING STUDS</text>
<text x="236.5" y="201.8" transform="rotate(-90 236.5 201.8)">3/4x11</text>
<text x="30" y="209" transform="rotate(-90 30 209)">-3/4x11-</text>
<text x="79" y="209" transform="rotate(-90 79 209)">-3/4x11-</text>
<text x="181.2" y="208.2" transform="rotate(-90 181.2 208.2)">2x12 JACK STUD, TYP.</text>
<text x="187.5" y="209" transform="rotate(-90 187.5 209)">-3/4x11-</text>
<text x="230.2" y="208.2" transform="rotate(-90 230.2 208.2)">2x12 JACK STUD, TYP.</text>
<text x="236.5" y="208.9" transform="rotate(-90 236.5 208.9)">(2)1-</text>
<text x="30" y="215" transform="rotate(-90 30 215)">(2)1</text>
<text x="37" y="211.5" transform="rotate(-90 37 211.5)">2x12 JACK STUD, TYP.</text>
<text x="73" y="211.5" transform="rotate(-90 73 211.5)">2x12 JACK STUD, TYP.</text>
<text x="79" y="215" transform="rotate(-90 79 215)">(3)1</text>
<text x="85.3" y="211.5" transform="rotate(-90 85.3 211.5)">2x12 JACK STUD, TYP.</text>
<text x="127.3" y="211.5" transform="rotate(-90 127.3 211.5)">2x12 JACK STUD, TYP.</text>
<text x="133.3" y="211.9" transform="rotate(-90 133.3 211.9)">-3/4x11-</text>
<text x="139.6" y="211.5" transform="rotate(-90 139.6 211.5)">2x12 JACK STUD, TYP.</text>
<text x="187.5" y="215" transform="rotate(-90 187.5 215)">(3)1</text>
<text x="193.8" y="211.5" transform="rotate(-90 193.8 211.5)">2x12 JACK STUD, TYP.</text>
<text x="133.3" y="217.8" transform="rotate(-90 133.3 217.8)">(3)1</text>
<text x="206.1" y="218.2">SIMPSON L70 ON EA. SIDE OF</text>
<text x="206.1" y="222.1">EA. KING STUD, TYP.</text>
<text x="44.8" y="230.1">2x12 SILL</text>
<text x="96.4" y="230.1">2x12 SILL</text>
<text x="150.8" y="230.1">2x12 SILL</text>
<text x="204.9" y="230.1">2x12 SILL</text>
<text x="249.1" y="232.7">LOCATE 5/8&quot; ANCHOR BOLT (EMBED = 7&quot;)</text>
<text x="249.1" y="236.6">W/ PL WASHER 1/4&quot;x3&quot;x3&quot;</text>
<text x="148.5" y="240.6">2x12 STUDS</text>
<text x="148.5" y="244.4">@ 16&quot; O.C.</text>
<text x="249.1" y="240.4">WITHIN 6&quot; OF KING POSTS</text>
<text x="249.1" y="244.2">EA. SIDE, TYP.</text>
<text x="88.2" y="246.2">2x12 BOTTOM PLATE</text>
<text x="12.2" y="268.8">3/8&quot; = 1'-0&quot;</text>
</g>
<text font-size="3.3" x="390.8" y="189.6">REVISION</text>
<g font-size="2.8">
<text x="290.4" y="20.9">WINDOW WALL NOTES:</text>
<text x="290.4" y="27.7">1. THE WINDOW WALL SHOWN HAS BEEN DESIGNED</text>
<text x="292.7" y="31">IN CONFORMANCE WITH 2018 NC STATE BUILDING</text>
<text x="292.7" y="34.4">CODE.</text>
<text x="290.4" y="37.8">2. WIND SPEED:</text>
<text x="292.7" y="41.1">•</text>
<text x="295.1" y="41.2">V = 150 MPH</text>
<text x="290.4" y="47.9">3. WINDOW FRAMING HAS BEEN SIZED TO MEET THE</text>
<text x="292.7" y="44.5">•</text>
<text x="295.1" y="44.6">EXPOSURE = C</text>
<text x="292.7" y="51.3">AMERICAN ARCHITECTURAL MANUFACTURERS</text>
<text x="290.4" y="58.1">4. AL WOOD FRAMING SHALL COMPLY WITH THE</text>
<text x="292.7" y="54.7">ASSOCIATION AAMA TIR-11.</text>
<text x="292.7" y="61.5">NATIONAL FOREST PRODUCTS ASSOCIATION</text>
<text x="292.7" y="64.8">NATIONAL DESIGN SPECIFICATION FOR WOOD</text>
<text x="290.4" y="71.6">5. DIMENSION LUMBER SHALL BE #2 MIN GRADE.</text>
<text x="292.7" y="68.2">CONSTRUCTION.</text>
<text x="290.4" y="75">6. LABMINATED VENEER LUMBER (LVL) SHALL BE</text>
<text x="292.7" y="78.4">MICROLLAM LVL GRADE 2.0E MANUFACTURED BY</text>
<text x="292.7" y="81.7">WEYERHAEUSER OR EQUIVALENT PRODUCT.</text>
</g>
<g font-size="2.3">
<text x="379.7" y="217.6">PROJ. NO.</text>
<text x="379.7" y="220.7">DATE</text>
<text x="406.7" y="220.5">3/23/2022</text>
<text x="409.9" y="217.4">22.046</text>
<text x="379.7" y="223.9">DRAWN BY</text>
<text x="412.3" y="223.6">BKS</text>
</g>
<g font-size="2.2">
<text x="380.2" y="192.9">#</text>
<text x="387.9" y="192.9">DESCRIPTION</text>
<text x="410.5" y="192.9">DATE</text>
</g>
</svg>
